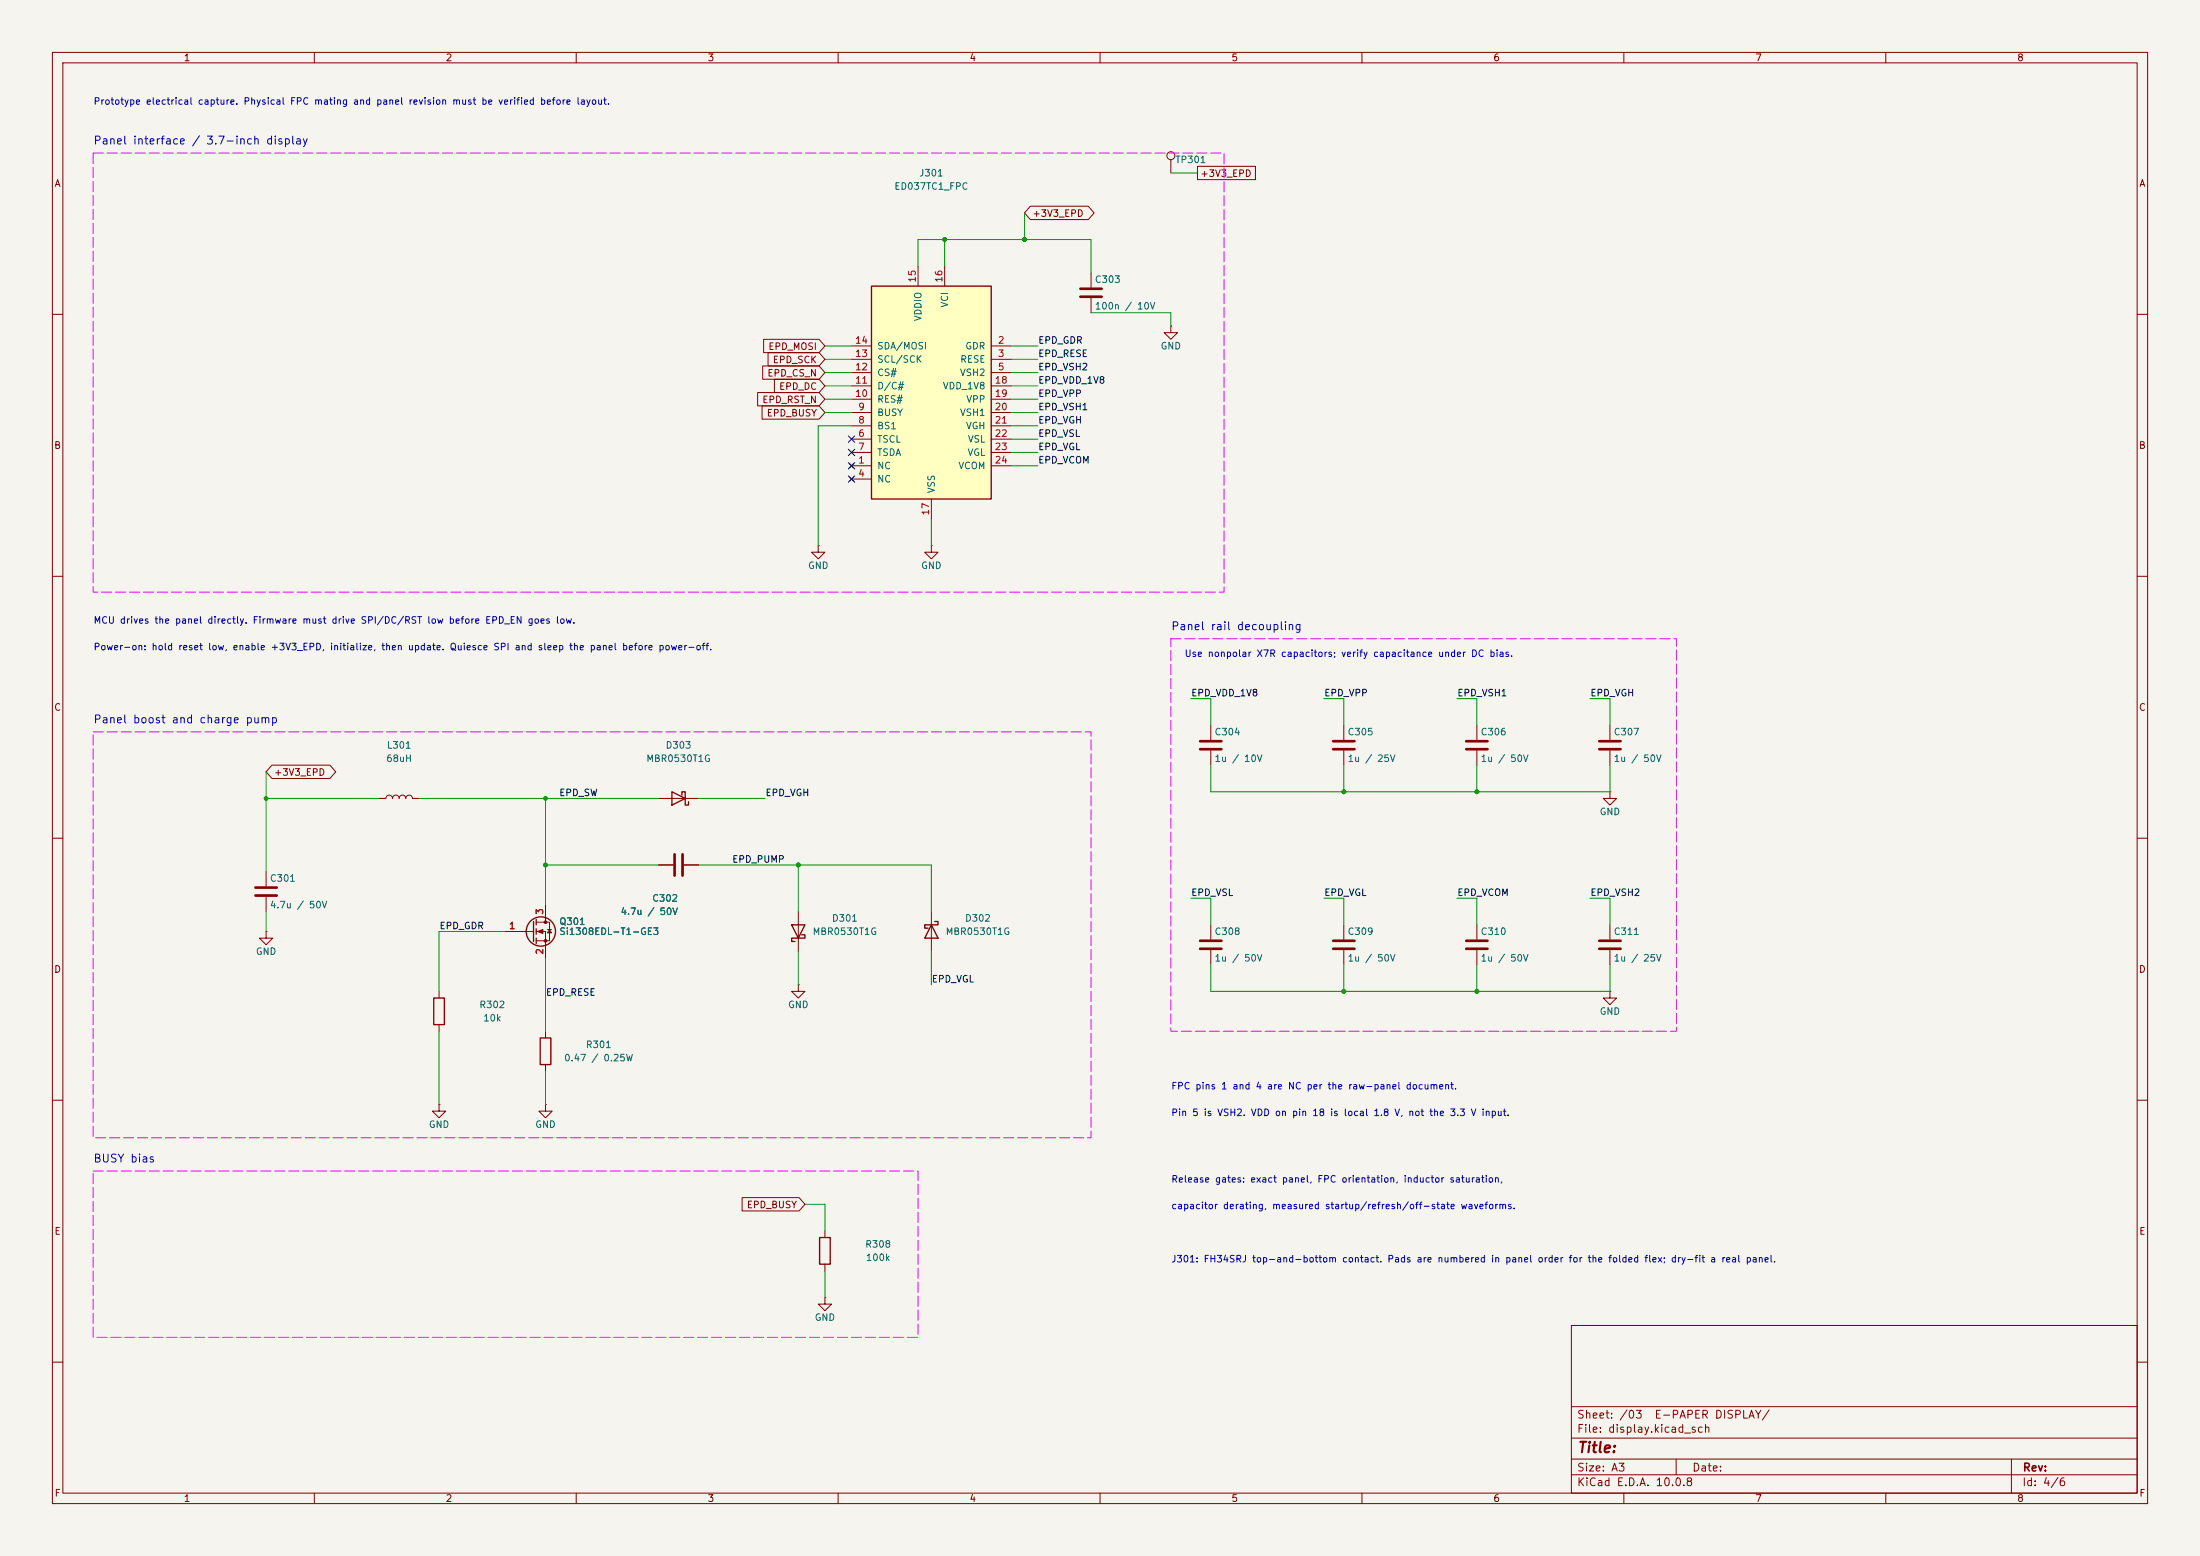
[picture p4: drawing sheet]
<svg xmlns="http://www.w3.org/2000/svg" width="420mm" height="297mm" viewBox="0 0 420 297" stroke-linecap="round" stroke-linejoin="round" font-family="sans-serif">
<path d="M0 0h420v297h-420z" fill="#f5f4ef" stroke="#f5f4ef" stroke-width=".19"/>
<g fill="none" stroke="#840000" stroke-width=".19">
<path d="M10 10h400v277h-400zM12 12h396v273h-396zM60 10v2M110 10v2M160 10v2M210 10v2M260 10v2M310 10v2M360 10v2M223.5 30.5v2.5M208.3 52.1v2.8M208.3 56.9v2.8"/>
<path d="M10 60h2M223.5 62.2v1.3h1.3l-1.3 1.3-1.3-1.3h1.3M223.5 62.2h.1M408 60h2M10 110h2M156.2 104.1v1.3h1.3l-1.3 1.3-1.3-1.3h1.3M156.2 104.1h.1M177.8 104.1v1.3h1.3l-1.3 1.3-1.3-1.3h1.3M177.8 104.1h.1M408 110h2M10 160h2M408 160h2"/>
<path d="M125.7 165.1h2.8M130.6 165.1h2.7M83.8 189.2v1.3M83.8 195.6v1.3M307.3 189.2v1.3h1.3l-1.3 1.3-1.2-1.3h1.2M307.3 189.2h.1M10 210h2M83.8 210.8v1.3h1.3l-1.3 1.3-1.3-1.3h1.3M83.8 210.8h.1M104.1 210.8v1.3h1.3l-1.3 1.3-1.2-1.3h1.2M104.1 210.8h.1M408 210h2"/>
<path d="M300 253h108v32h-108zM10 260h2M300 278.5h108M300 274.5h108M300 268.5h108M320 278.5v3M384 278.5v6.5M408 260h2M60 285v2M110 285v2M160 285v2M210 285v2"/>
<path d="M260 285v2M300 281.5h108M310 285v2M360 285v2"/>
<circle cx="223.5" cy="29.7" r=".76"/>
</g>
<path d="M206.2 55.1h4.1M206.2 56.6h4.1M128.8 163.1v4M130.3 163.1v4" fill="none" stroke="#840000" stroke-width=".51"/>
<path d="M82.8 190.5h2v5.1h-2z" fill="none" stroke="#840000" stroke-width=".25"/>
<path d="M166.4 54.6h22.8v40.7h-22.8z" fill="#ffffc2"/>
<g fill="none" stroke="#840000" stroke-width=".25">
<path d="M166.4 54.6h22.8v40.7h-22.8zM128.3 151.1l2.5 1.3-2.5 1.3zM130.2 151.8v-.7h.6v2.6h.6v-.7M101.9 175.9v3.8M102.4 175.5v1M102.4 177.3v1M102.4 179.1v1M151.1 176.5h2.6l-1.3 2.6zM153 178.4h.7v.7h-2.6v.6h.7M177.8 176.5l1.3 2.6h-2.6zM178.4 175.9h.7v.6h-2.6v.7h.7M103.1 198.1h2.1v5.1h-2.1z"/>
<path d="M156.5 236.2h2v5.1h-2z"/>
<circle cx="103.3" cy="177.8" r="2.79"/>
</g>
<g fill="none" stroke="#840000" stroke-width=".19">
<path d="M196.7 39.4h11.1l1.1 1.2-1.1 1.3h-11.1l-1.1-1.3zM228.6 31.7h11.1v2.6h-11.1zM175.3 50.8v3.8M180.3 50.8v3.8M144.6 74.9h11.8l1.1 1.3-1.1 1.3h-11.8zM145.5 77.5h10.9l1.1 1.2-1.1 1.3h-10.9zM145.6 69.8h10.8l1.1 1.3-1.1 1.3h-10.8zM145.8 64.8h10.6l1.1 1.2-1.1 1.3h-10.6zM146.6 67.3h9.8l1.1 1.3-1.1 1.3h-9.8zM147.8 72.4h8.6l1.1 1.3-1.1 1.2h-8.6zM162.6 66h3.8M162.6 68.6h3.8"/>
<path d="M162.6 71.1h3.8M162.6 78.7h3.8M162.6 76.2h3.8M162.6 73.7h3.8M189.2 66h3.8M189.2 68.6h3.8M189.2 71.1h3.8M189.2 78.7h3.8M189.2 76.2h3.8M189.2 73.7h3.8M162.2 88.5l.7 .8M162.2 91.1l.7 .7"/>
<path d="M162.6 88.9h3.8M162.6 91.4h3.8M162.6 83.8h3.8M162.6 86.4h3.8M162.6 81.3h3.8M162.9 88.5l-.7 .8M162.9 91.1l-.7 .7M177.8 95.3v3.8M189.2 88.9h3.8M189.2 83.8h3.8M189.2 86.4h3.8M189.2 81.3h3.8"/>
<path d="M231.1 138.4v2.8M256.5 138.4v2.8M281.9 138.4v2.8M307.3 138.4v2.8M51.9 146h11.1l1.1 1.3-1.1 1.3h-11.1l-1.1-1.3zM72.4 152.4h1.3a.64 .64 0 0 1 .6-.6 .64 .64 0 0 1 .6 .6 .64 .64 0 0 1 .7-.6 .64 .64 0 0 1 .6 .6 .64 .64 0 0 1 .6-.6 .64 .64 0 0 1 .7 .6 .64 .64 0 0 1 .6-.6 .64 .64 0 0 1 .6 .6h1.3M125.7 152.4h7.6M231.1 143.3v2.8M256.5 143.3v2.8M281.9 143.3v2.8M307.3 151.1v1.3h1.3l-1.3 1.3-1.2-1.3h1.2M307.3 151.1h.1"/>
<path d="M307.3 143.3v2.8M50.8 177.8v1.3h1.3l-1.3 1.2-1.3-1.2h1.3M50.8 177.8h.1M50.8 166.4v2.8M50.8 171.2v2.8M96.5 177.8h5.4M102.4 176h2.5v3.6h-2.5M102.4 177.8h1.7v5.1M104.1 172.7v3.3M104.5 177.4h.8M104.9 177.4l.4 .7h-.8zM125.7 165.1h2.8"/>
<path d="M130.6 165.1h2.7M152.4 174v7.6M177.8 174v7.6M231.1 176.5v2.8M256.5 176.5v2.8M281.9 176.5v2.8M307.3 176.5v2.8M104.1 196.9v1.2M152.4 188v1.2h1.3l-1.3 1.3-1.3-1.3h1.3M152.4 188h.1M231.1 181.4v2.8M256.5 181.4v2.8"/>
<path d="M281.9 181.4v2.8M307.3 181.4v2.8M104.1 203.2v1.3M141.7 228.6h10.9l1.1 1.3-1.1 1.2h-10.9zM157.5 234.9v1.3M157.5 247.6v1.3h1.2l-1.2 1.3-1.3-1.3h1.3M157.5 247.6h.1M157.5 241.3v1.3"/>
</g>
<g fill="none" stroke="#840000" stroke-width=".51">
<path d="M229.1 141.5h4.1M229.1 143h4.1M254.5 141.5h4.1M254.5 143h4.1M279.9 141.5h4.1M279.9 143h4.1M305.3 141.5h4.1M305.3 143h4.1M48.8 169.4h4M48.8 170.9h4M229.1 179.6h4.1M254.5 179.6h4.1"/>
<path d="M279.9 179.6h4.1M305.3 179.6h4.1M229.1 181.1h4.1M254.5 181.1h4.1M279.9 181.1h4.1M305.3 181.1h4.1"/>
</g>
<g fill="#840000" stroke="#840000" stroke-width=".19">
<path d="M102.6 177.8l1-.4v.8z"/>
<circle cx="104.1" cy="176" r=".25"/>
<circle cx="104.1" cy="179.6" r=".25"/>
</g>
<g fill="none" stroke="#009600" stroke-width=".19">
<path d="M223.5 33h5.1M175.3 50.8v-5.1h33v6.4M180.3 45.7v5.1M195.6 40.6v5.1M208.3 59.7h15.2v2.5M157.5 76.2h5.1M157.5 78.7h5.1M157.5 73.7h5.1M157.5 71.1h5.1M157.5 68.6h5.1M157.5 66h5.1M193 76.2h5.1"/>
<path d="M193 78.7h5.1M193 73.7h5.1M193 71.1h5.1M193 68.6h5.1M193 66h5.1M162.6 81.3h-6.4v22.8M177.8 99.1v5M193 88.9h5.1M193 86.4h5.1M193 83.8h5.1M193 81.3h5.1M227.3 133.4h3.8v5"/>
<path d="M252.7 133.4h3.8v5M278.1 133.4h3.8v5M303.5 133.4h3.8v5M50.8 152.4h21.6M50.8 147.3v19.1M80 152.4h45.7M104.1 152.4v20.3M133.3 152.4h12.7M231.1 146.1v5h76.2v-5M256.5 146.1v5M281.9 146.1v5M50.8 174v3.8"/>
<path d="M96.5 177.8h-12.7v11.4M104.1 165.1h21.6M133.3 165.1h44.5v8.9M152.4 165.1v8.9M227.3 171.5h3.8v5M252.7 171.5h3.8v5M278.1 171.5h3.8v5M303.5 171.5h3.8v5M83.8 196.9v13.9M104.1 182.9v14M152.4 181.6v6.4M177.8 181.6v6.4"/>
<path d="M231.1 184.2v5h76.2v-5M256.5 184.2v5M281.9 184.2v5M104.1 204.5v6.3M153.7 229.9h3.8v5M157.5 242.6v5"/>
</g>
<path d="M162 90.8l1.2 1.2M162 88.3l1.2 1.2M162 85.8l1.2 1.2M162 83.2l1.2 1.2M163.2 90.8l-1.2 1.2M163.2 88.3l-1.2 1.2M163.2 85.8l-1.2 1.2M163.2 83.2l-1.2 1.2" fill="none" stroke="#000084" stroke-width=".19"/>
<path d="M17.8 29.2h215.9v83.8h-215.9zM17.8 139.7h190.5v77.5h-190.5zM223.5 121.9h96.5v75h-96.5zM17.8 223.5h157.5v31.8h-157.5z" fill="none" stroke="#e600ff" stroke-width=".19" stroke-dasharray="2 .7"/>
<g fill="#009600">
<circle cx="152.4" cy="165.1" r=".46"/>
<circle cx="104.1" cy="165.1" r=".46"/>
<circle cx="180.3" cy="45.7" r=".46"/>
<circle cx="195.6" cy="45.7" r=".46"/>
<circle cx="104.1" cy="152.4" r=".46"/>
<circle cx="50.8" cy="152.4" r=".46"/>
<circle cx="256.5" cy="189.2" r=".46"/>
<circle cx="281.9" cy="189.2" r=".46"/>
<circle cx="256.5" cy="151.1" r=".46"/>
<circle cx="281.9" cy="151.1" r=".46"/>
</g>
<text font-size="2" fill="#840000" x="301" y="277.8">Title:</text>
<g font-size="1.5" fill="#0000c2">
<text x="17.7" y="28">Panel interface / 3.7-inch display</text>
<text x="223.5" y="120.7">Panel rail decoupling</text>
<text x="17.7" y="138.4">Panel boost and charge pump</text>
<text x="17.7" y="222.3">BUSY bias</text>
</g>
<g font-size="1.5" fill="#840000">
<text x="300.9" y="273.8">File: display.kicad_sch</text>
<text x="300.9" y="271.1">Sheet: /03</text>
<text x="315.7" y="271.1">E-PAPER DISPLAY/</text>
<text x="300.9" y="281.2">Size: A3</text>
<text x="322.9" y="281.2">Date:</text>
<text x="386" y="281.2">Rev:</text>
<text x="300.9" y="284">KiCad E.D.A. 10.0.8</text>
<text x="385.9" y="284">Id: 4/6</text>
</g>
<g font-size="1.3" fill="#840000">
<text x="35" y="12">1</text>
<text x="85" y="12">2</text>
<text x="135" y="12">3</text>
<text x="185" y="12">4</text>
<text x="235" y="12">5</text>
<text x="285" y="12">6</text>
<text x="335" y="12">7</text>
<text x="385" y="12">8</text>
<text x="10.3" y="36">A</text>
<text x="229" y="34.1">+3V3_EPD</text>
<text x="408.3" y="36">A</text>
<text x="197" y="41.7">+3V3_EPD</text>
<text x="146.6" y="67.1">EPD_MOSI</text>
<text x="147.4" y="69.6">EPD_SCK</text>
<text x="145.4" y="77.3">EPD_RST_N</text>
<text x="146.4" y="72.2">EPD_CS_N</text>
<text x="148.6" y="74.7">EPD_DC</text>
<text x="146.3" y="79.8">EPD_BUSY</text>
<text x="10.2" y="86">B</text>
<text x="408.2" y="86">B</text>
<text x="10.2" y="136">C</text>
<text x="408.2" y="136">C</text>
<text x="52.2" y="148.4">+3V3_EPD</text>
<text x="10.2" y="186">D</text>
<text x="408.2" y="186">D</text>
<text x="142.5" y="230.9">EPD_BUSY</text>
<text x="10.3" y="236">E</text>
<text x="408.3" y="236">E</text>
<text x="10.3" y="286">F</text>
<text x="35" y="287">1</text>
<text x="85" y="287">2</text>
<text x="135" y="287">3</text>
<text x="185" y="287">4</text>
<text x="235" y="287">5</text>
<text x="285" y="287">6</text>
<text x="335" y="287">7</text>
<text x="385" y="287">8</text>
<text x="408.3" y="286">F</text>
</g>
<g font-size="1.3" fill="#0000c2">
<text x="17.8" y="20.3">Prototype electrical capture. Physical FPC mating and panel revision must be verified before layout.</text>
<text x="17.8" y="119.4">MCU drives the panel directly. Firmware must drive SPI/DC/RST low before EPD_EN goes low.</text>
<text x="17.8" y="124.4">Power-on: hold reset low, enable +3V3_EPD, initialize, then update. Quiesce SPI and sleep the panel before power-off.</text>
<text x="226" y="125.7">Use nonpolar X7R capacitors; verify capacitance under DC bias.</text>
<text x="223.5" y="208.3">FPC pins 1 and 4 are NC per the raw-panel document.</text>
<text x="223.5" y="213.3">Pin 5 is VSH2. VDD on pin 18 is local 1.8 V, not the 3.3 V input.</text>
<text x="223.5" y="226">Release gates: exact panel, FPC orientation, inductor saturation,</text>
<text x="223.5" y="231.1">capacitor derating, measured startup/refresh/off-state waveforms.</text>
<text x="223.5" y="241.3">J301: FH34SRJ top-and-bottom contact. Pads are numbered in panel order for the folded flex; dry-fit a real panel.</text>
</g>
<g font-size="1.3" fill="#006464">
<text x="175.4" y="34">J301</text>
<text x="224.3" y="31.4">TP301</text>
<text x="170.6" y="36.5">ED037TC1_FPC</text>
<text x="181.3" y="58.8" transform="rotate(-90 181.3 58.8)">VCI</text>
<text x="208.9" y="54.3">C303</text>
<text x="208.9" y="59.4">100n / 10V</text>
<text x="176.2" y="61.4" transform="rotate(-90 176.2 61.4)">VDDIO</text>
<text x="167.4" y="69.5">SCL/SCK</text>
<text x="167.4" y="67">SDA/MOSI</text>
<text x="183.2" y="69.5">RESE</text>
<text x="184.2" y="67">GDR</text>
<text x="221.5" y="67">GND</text>
<text x="167.4" y="77.2">RES#</text>
<text x="167.4" y="74.6">D/C#</text>
<text x="167.4" y="72.1">CS#</text>
<text x="179.9" y="74.6">VDD_1V8</text>
<text x="183.1" y="72.1">VSH2</text>
<text x="184.4" y="77.2">VPP</text>
<text x="167.4" y="82.2">BS1</text>
<text x="167.4" y="79.7">BUSY</text>
<text x="183.1" y="79.7">VSH1</text>
<text x="184.3" y="82.2">VGH</text>
<text x="167.4" y="89.9">NC</text>
<text x="167.4" y="84.8">TSCL</text>
<text x="167.4" y="87.3">TSDA</text>
<text x="182.8" y="89.9">VCOM</text>
<text x="184.6" y="87.3">VGL</text>
<text x="184.7" y="84.8">VSL</text>
<text x="167.4" y="92.4">NC</text>
<text x="178.8" y="94.3" transform="rotate(-90 178.8 94.3)">VSS</text>
<text x="154.1" y="108.9">GND</text>
<text x="175.7" y="108.9">GND</text>
<text x="73.7" y="143.2">L301</text>
<text x="127" y="143.2">D303</text>
<text x="231.8" y="140.7">C304</text>
<text x="257.2" y="140.7">C305</text>
<text x="282.6" y="140.7">C306</text>
<text x="308" y="140.7">C307</text>
<text x="73.6" y="145.7">68uH</text>
<text x="123.3" y="145.7">MBR0530T1G</text>
<text x="231.8" y="145.7">1u / 10V</text>
<text x="257.2" y="145.7">1u / 25V</text>
<text x="282.6" y="145.7">1u / 50V</text>
<text x="308" y="145.7">1u / 50V</text>
<text x="305.3" y="155.9">GND</text>
<text x="51.4" y="168.6">C301</text>
<text x="51.4" y="173.7">4.7u / 50V</text>
<text x="124.4" y="172.4">C302</text>
<text x="106.7" y="176.9">Q301</text>
<text x="106.7" y="178.8">Si1308EDL-T1-GE3</text>
<text x="118.4" y="175">4.7u / 50V</text>
<text x="155" y="178.8">MBR0530T1G</text>
<text x="158.7" y="176.2">D301</text>
<text x="180.4" y="178.8">MBR0530T1G</text>
<text x="184.1" y="176.2">D302</text>
<text x="231.8" y="178.8">C308</text>
<text x="257.2" y="178.8">C309</text>
<text x="282.6" y="178.8">C310</text>
<text x="308" y="178.8">C311</text>
<text x="48.7" y="182.6">GND</text>
<text x="231.8" y="183.8">1u / 50V</text>
<text x="257.2" y="183.8">1u / 50V</text>
<text x="282.6" y="183.8">1u / 50V</text>
<text x="308" y="183.8">1u / 25V</text>
<text x="91.4" y="192.7">R302</text>
<text x="92.1" y="195.3">10k</text>
<text x="150.3" y="192.7">GND</text>
<text x="305.3" y="194">GND</text>
<text x="107.6" y="202.9">0.47 / 0.25W</text>
<text x="111.7" y="200.4">R301</text>
<text x="81.8" y="215.6">GND</text>
<text x="102.1" y="215.6">GND</text>
<text x="165.1" y="238.5">R308</text>
<text x="165.2" y="241">100k</text>
<text x="155.4" y="252.4">GND</text>
</g>
<g font-size="1.3" fill="#a90000">
<text x="175.1" y="54" transform="rotate(-90 175.1 54)">15</text>
<text x="180.2" y="54" transform="rotate(-90 180.2 54)">16</text>
<text x="163.1" y="65.9">14</text>
<text x="190.4" y="65.9">2</text>
<text x="163.1" y="71">12</text>
<text x="163.1" y="68.4">13</text>
<text x="190.4" y="68.4">3</text>
<text x="190.4" y="71">5</text>
<text x="163.1" y="76.1">10</text>
<text x="163.1" y="73.5">11</text>
<text x="189.8" y="73.5">18</text>
<text x="189.8" y="76.1">19</text>
<text x="163.7" y="83.7">6</text>
<text x="163.7" y="81.1">8</text>
<text x="163.7" y="78.6">9</text>
<text x="189.8" y="78.6">20</text>
<text x="189.8" y="81.1">21</text>
<text x="189.8" y="83.7">22</text>
<text x="163.7" y="88.8">1</text>
<text x="163.7" y="86.2">7</text>
<text x="189.8" y="86.2">23</text>
<text x="189.8" y="88.8">24</text>
<text x="163.7" y="91.3">4</text>
<text x="177.7" y="98.5" transform="rotate(-90 177.7 98.5)">17</text>
<text x="97.1" y="177.7">1</text>
<text x="104" y="174.7" transform="rotate(-90 104 174.7)">3</text>
<text x="104" y="182.3" transform="rotate(-90 104 182.3)">2</text>
</g>
<g font-size="1.3" fill="#0f0f0f">
<text x="198.1" y="65.9">EPD_GDR</text>
<text x="198.1" y="68.5">EPD_RESE</text>
<text x="198.1" y="71">EPD_VSH2</text>
<text x="198.1" y="73.5">EPD_VDD_1V8</text>
<text x="198.1" y="76.1">EPD_VPP</text>
<text x="198.1" y="78.6">EPD_VSH1</text>
<text x="198.1" y="81.2">EPD_VGH</text>
<text x="198.1" y="83.7">EPD_VSL</text>
<text x="198.1" y="86.2">EPD_VGL</text>
<text x="198.1" y="88.8">EPD_VCOM</text>
<text x="227.3" y="133.2">EPD_VDD_1V8</text>
<text x="252.7" y="133.2">EPD_VPP</text>
<text x="278.1" y="133.2">EPD_VSH1</text>
<text x="303.5" y="133.2">EPD_VGH</text>
<text x="106.7" y="152.3">EPD_SW</text>
<text x="146" y="152.3">EPD_VGH</text>
<text x="139.7" y="165">EPD_PUMP</text>
<text x="227.3" y="171.3">EPD_VSL</text>
<text x="252.7" y="171.3">EPD_VGL</text>
<text x="278.1" y="171.3">EPD_VCOM</text>
<text x="303.5" y="171.3">EPD_VSH2</text>
<text x="83.8" y="177.7">EPD_GDR</text>
<text x="104.1" y="190.4">EPD_RESE</text>
<text x="177.8" y="187.8">EPD_VGL</text>
</g>
</svg>
